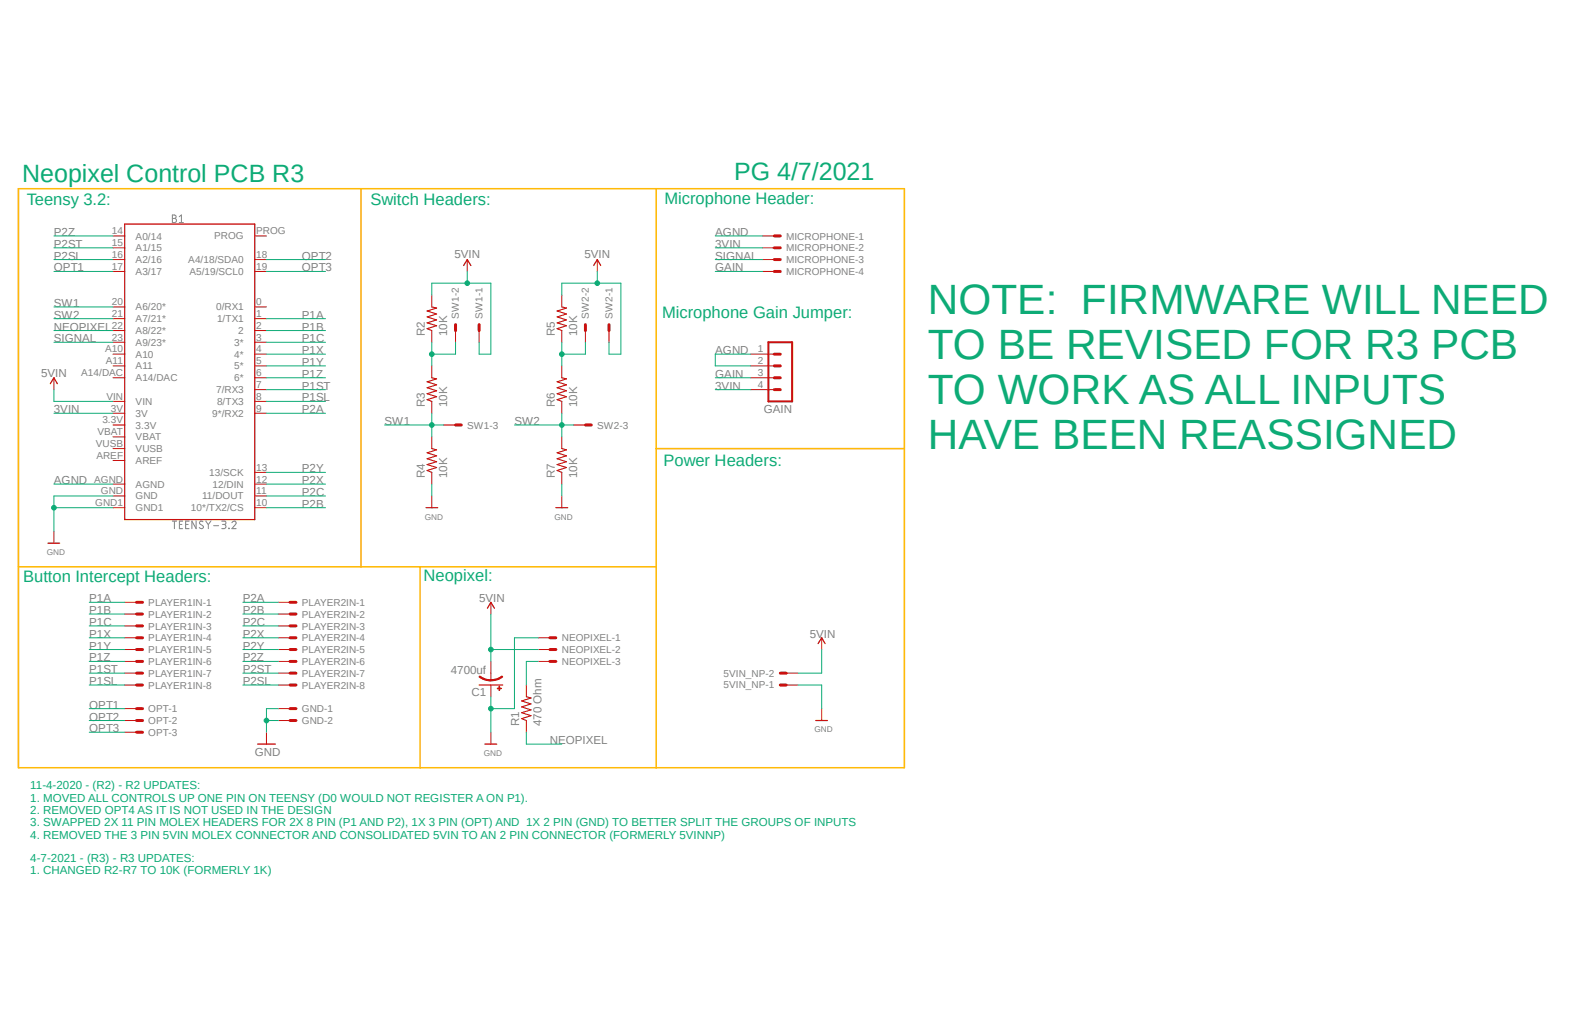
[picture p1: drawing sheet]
<svg xmlns="http://www.w3.org/2000/svg" width="432mm" height="279mm" viewBox="0 0 432 279" stroke-linecap="round" stroke-linejoin="round" font-family="sans-serif">
<path d="M4.3 41.9l423.2 195.5M427.5 41.9l-423.2 195.5" fill="none" stroke="#fff" stroke-width=".27"/>
<g fill="none" stroke="#808080" stroke-width=".27">
<path d="M46.7 58.2h.5a.47 .47 0 0 1 .5 .5 .47 .47 0 0 1-.5 .4 .57 .57 0 0 1 .6 .6 .57 .57 0 0 1-.6 .6h-.5zM46.7 59.1h.5M48.6 58.7l.5-.5v2.1M48.6 60.3h1.1M46.7 141.1h1.1M47.2 141.1v2M48.6 142h.7M49.5 141.1h-.9v2h.9M50.3 142h.7M51.2 141.1h-.9v2h.9M53.1 141.1v2l-1.1-2v2M55 141.3l-.3-.2a.46 .46 0 0 0-.6 .2 .46 .46 0 0 0 .2 .6l.6 .4a.54 .54 0 0 1-.1 .8 .54 .54 0 0 1-.8-.3"/>
<path d="M55.8 141.1l.6 .9M56.4 142v1.1M57.1 141.1l-.7 .9M57.9 142.3h1.3M60.1 141.1h.6a.45 .45 0 0 1 .5 .4 .45 .45 0 0 1-.5 .5h-.4M60.7 142a.57 .57 0 0 1 .5 .6 .57 .57 0 0 1-.5 .5h-.6M62 143l.1 .1zM62.8 141.5a.56 .56 0 0 1 .8-.4 .56 .56 0 0 1 .2 .9l-1 1.1h1.2"/>
</g>
<path d="M33.8 60.7h35.2v80h-35.2zM129.8 185.5h6.4" fill="none" stroke="#c90d0c" stroke-width=".34"/>
<g fill="none" stroke="#c90d0c" stroke-width=".27">
<path d="M30.6 63.9h3.2M30.6 67.1h3.2M30.6 70.3h3.2M30.6 73.5h3.2M69 63.9h3.2M69 70.3h3.2M69 73.5h3.2M30.6 83.1h3.2M30.6 86.3h3.2M30.6 89.5h3.2M30.6 92.7h3.2M30.6 95.9h3.2"/>
<path d="M30.6 99.1h3.2M69 83.1h3.2M69 86.3h3.2M69 89.5h3.2M69 92.7h3.2M69 95.9h3.2M69 99.1h3.2M30.6 118.3h3.2M30.6 115.1h3.2M30.6 111.9h3.2M30.6 108.7h3.2M30.6 102.3h3.2"/>
<path d="M69 111.9h3.2M69 108.7h3.2M69 102.3h3.2M69 105.5h3.2M30.6 137.5h3.2M30.6 134.3h3.2M30.6 131.1h3.2M30.6 124.7h3.2M30.6 121.5h3.2M69 137.5h3.2M69 134.3h3.2M69 131.1h3.2"/>
<path d="M69 127.9h3.2M133 182.2v2"/>
</g>
<path d="M130 183a4.7 4.7 0 0 0 3 1v.4h-.5a5 5 0 0 1-2.7-1.1z" fill-rule="evenodd" fill="#c90d0c"/>
<path d="M130 183a4.7 4.7 0 0 0 3 1v.4h-.5a5 5 0 0 1-2.7-1.1z" fill="none" stroke="#c90d0c" stroke-width=".27"/>
<path d="M133 184a4.7 4.7 0 0 0 3-1l.2 .3a4.6 4.6 0 0 1-3.2 1z" fill-rule="evenodd" fill="#c90d0c"/>
<path d="M133 184a4.7 4.7 0 0 0 3-1l.2 .3a4.6 4.6 0 0 1-3.2 1z" fill="none" stroke="#c90d0c" stroke-width=".27"/>
<path d="M134.7 186.3h1.1v.2h-1.1z" fill-rule="evenodd" fill="#c90d0c"/>
<path d="M134.7 186.3h1.1v.2h-1.1z" fill="none" stroke="#c90d0c" stroke-width=".27"/>
<path d="M135.2 185.8h.1v1.1h-.1z" fill-rule="evenodd" fill="#c90d0c"/>
<g fill="none" stroke="#c90d0c" stroke-width=".27">
<path d="M117 79.9v3.2M126.6 70.3v3.2M152.2 79.9v3.2M161.8 70.3v3.2M206.6 63.9h3.2M206.6 67.1h3.2M206.6 70.3h3.2M206.6 73.5h3.2M117 89.5v3.2M117 99.1v3.2M123.4 89.5v3.2M129.8 89.5v3.2"/>
<path d="M152.2 89.5v3.2M152.2 99.1v3.2M158.6 89.5v3.2M165 89.5v3.2M203.4 95.9h6.4M203.4 99.1h6.4M14.6 102.3v3.2M117 108.7v3.2M117 118.3v3.2M120.2 115.1h3.2M152.2 108.7v3.2M152.2 118.3v3.2"/>
<path d="M155.4 115.1h3.2M203.4 102.3h6.4M203.4 105.5h6.4M117 127.9v3.2M117 134.3v3.2M152.2 127.9v3.2M152.2 134.3v3.2M14.6 143.8v3.3M33.8 172.7h3.2M33.8 175.9h3.2M33.8 179.1h3.2M33.8 163.1h3.2"/>
<path d="M33.8 166.2h3.2M33.8 169.5h3.2M75.4 172.7h3.2M75.4 175.9h3.2M75.4 179.1h3.2M75.4 163.1h3.2M75.4 166.2h3.2M75.4 169.5h3.2M133 163.1v3.1M133 179.1v3.1M145.8 172.7h3.2M145.8 175.9h3.2"/>
<path d="M145.8 179.1h3.2M222.6 172.7v3.2M33.8 185.5h3.2M33.8 182.2h3.2M33.8 191.9h3.2M33.8 195.1h3.2M33.8 198.2h3.2M72.2 198.2v3.3M75.4 185.5h3.2M75.4 182.2h3.2M75.4 191.9h3.2M75.4 195.1h3.2"/>
<path d="M133 185.5v3.1M133 198.2v3.3M135.2 185.8h.1v1.1h-.1zM142.6 185.5v3.1M142.6 195.1v3.1M213 185.5h3.2M213 182.2h3.2M222.6 191.9v3.2"/>
</g>
<path d="M117 83.1l1.3 .3-2.6 .8 2.6 .8-2.6 .8 2.6 .8-2.6 .8 2.6 .8-2.6 .8 1.3 .5M152.2 83.1l1.3 .3-2.6 .8 2.6 .8-2.6 .8 2.6 .8-2.6 .8 2.6 .8-2.6 .8 1.3 .5M117 102.3l1.3 .3-2.6 .8 2.6 .8-2.6 .8 2.6 .8-2.6 .8 2.6 .8-2.6 .8 1.3 .5M152.2 102.3l1.3 .3-2.6 .8 2.6 .8-2.6 .8 2.6 .8-2.6 .8 2.6 .8-2.6 .8 1.3 .5M117 121.5l1.3 .3-2.6 .8 2.6 .8-2.6 .8 2.6 .8-2.6 .8 2.6 .8-2.6 .8 1.3 .5M152.2 121.5l1.3 .3-2.6 .8 2.6 .8-2.6 .8 2.6 .8-2.6 .8 2.6 .8-2.6 .8 1.3 .5M142.6 188.6l1.2 .4-2.5 .8 2.5 .8-2.5 .8 2.5 .8-2.5 .8 2.5 .8-2.5 .8 1.3 .5" fill="none" stroke="#c90d0c" stroke-width=".3"/>
<g fill="none" stroke="#c90d0c" stroke-width=".8">
<path d="M209.8 63.9h1.6M209.8 67.1h1.6M209.8 70.3h1.6M209.8 73.5h1.6M123.4 87.9v1.6M129.8 87.9v1.6M158.6 87.9v1.6M165 87.9v1.6M209.8 99.1h1.6M209.8 95.9h1.6M123.4 115.1h1.6M158.6 115.1h1.6"/>
<path d="M209.8 102.3h1.6M209.8 105.5h1.6M37 172.7h1.6M37 175.9h1.6M37 179.1h1.6M37 163.1h1.6M37 166.2h1.6M37 169.5h1.6M78.6 172.7h1.6M78.6 175.9h1.6M78.6 179.1h1.6M78.6 163.1h1.6"/>
<path d="M78.6 166.2h1.6M78.6 169.5h1.6M149 172.7h1.6M149 175.9h1.6M149 179.1h1.6M37 185.5h1.6M37 182.2h1.6M37 191.9h1.6M37 195.1h1.6M37 198.2h1.6M78.6 185.5h1.6M78.6 182.2h1.6"/>
<path d="M78.6 191.9h1.6M78.6 195.1h1.6M211.4 185.5h1.6M211.4 182.2h1.6"/>
</g>
<path d="M125.6 71.9l1-1.6 1 1.6M160.8 71.9l1-1.6 .9 1.6M13.6 103.9l1-1.6 .9 1.6M115.4 137.5h3.2M150.6 137.5h3.2M13 147.1h3.2M132 164.7l1-1.6 .9 1.6M221.6 174.2l1-1.5 .9 1.5M221 195.1h3.2M69.8 201.5h4.8M131.4 201.5h3.2" fill="none" stroke="#c90d0c" stroke-width=".34"/>
<path d="M208.2 92.7h6.4v16h-6.4z" fill="none" stroke="#c90d0c" stroke-width=".55"/>
<path d="M139.4 172.7v19.2h-6.4M133 188.6v9.6M216.2 185.5h6.4v6.4" fill="none" stroke="#0dab76" stroke-width=".27"/>
<circle cx="133" cy="191.9" r=".63" fill="#0dab76"/>
<g fill="none" stroke="#0dab76" stroke-width=".27">
<path d="M14.6 137.5h16M30.6 134.3h-16v9.5M139.4 172.7h6.4"/>
<circle cx="133" cy="191.9" r=".63"/>
</g>
<circle cx="14.6" cy="137.5" r=".63" fill="#0dab76"/>
<g fill="none" stroke="#0dab76" stroke-width=".27">
<path d="M117 131.1v3.2M152.2 131.1v3.2M72.2 195.1h3.2M75.4 191.9h-3.2v6.3"/>
<circle cx="14.6" cy="137.5" r=".63"/>
</g>
<circle cx="72.2" cy="195.1" r=".63" fill="#0dab76"/>
<g fill="none" stroke="#0dab76" stroke-width=".27">
<path d="M117 92.7v6.4M123.4 92.7v3.2h-6.4M145.8 179.1h-3.2v6.4"/>
<circle cx="72.2" cy="195.1" r=".63"/>
</g>
<circle cx="117" cy="95.9" r=".63" fill="#0dab76"/>
<g fill="none" stroke="#0dab76" stroke-width=".27">
<path d="M126.6 73.5v3.2M133 76.7h-16v3.2M14.6 105.5v3.2h16"/>
<circle cx="117" cy="95.9" r=".63"/>
</g>
<circle cx="126.6" cy="76.7" r=".63" fill="#0dab76"/>
<g fill="none" stroke="#0dab76" stroke-width=".27">
<path d="M133 76.7v19.2h-3.2v-3.2M161.8 73.5v3.2M168.2 76.7h-16v3.2"/>
<circle cx="126.6" cy="76.7" r=".63"/>
</g>
<circle cx="161.8" cy="76.7" r=".63" fill="#0dab76"/>
<g fill="none" stroke="#0dab76" stroke-width=".27">
<path d="M168.2 76.7v19.2h-3.2v-3.2M133 166.2v12.9M133 175.9h12.8M222.6 175.9v6.3h-6.4"/>
<circle cx="161.8" cy="76.7" r=".63"/>
</g>
<circle cx="133" cy="175.9" r=".63" fill="#0dab76"/>
<g fill="none" stroke="#0dab76" stroke-width=".27">
<path d="M14.6 73.5h16M14.6 70.3h16M14.6 63.9h16M14.6 67.1h16M72.2 73.5h16M72.2 70.3h16M14.6 89.5h16M72.2 89.5h16M72.2 86.3h16M72.2 92.7h16M72.2 95.9h16M72.2 99.1h16"/>
<path d="M72.2 105.5h16M72.2 108.7h16M72.2 102.3h16M72.2 111.9h16M117 111.9v6.4M117 115.1h3.2M72.2 127.9h16M72.2 137.5h16M72.2 134.3h16M72.2 131.1h16M24.2 175.9h9.6M24.2 179.1h9.6"/>
<path d="M24.2 163.1h9.6M24.2 166.2h9.6M24.2 169.5h9.6M24.2 172.7h9.6M65.8 175.9h9.6M65.8 179.1h9.6M65.8 163.1h9.6M65.8 166.2h9.6M65.8 169.5h9.6M65.8 172.7h9.6M24.2 191.9h9.6M24.2 195.1h9.6"/>
<path d="M24.2 198.2h9.6M24.2 182.2h9.6M24.2 185.5h9.6M65.8 182.2h9.6M65.8 185.5h9.6M142.6 198.2v3.3h9.6"/>
<circle cx="133" cy="175.9" r=".63"/>
</g>
<circle cx="117" cy="115.1" r=".63" fill="#0dab76"/>
<g fill="none" stroke="#0dab76" stroke-width=".27">
<path d="M14.6 83.1h16M152.2 92.7v6.4M158.6 92.7v3.2h-6.4M104.2 115.1h12.8"/>
<circle cx="117" cy="115.1" r=".63"/>
</g>
<circle cx="152.2" cy="95.9" r=".63" fill="#0dab76"/>
<g fill="none" stroke="#0dab76" stroke-width=".27">
<path d="M152.2 111.9v6.4M152.2 115.1h3.2"/>
<circle cx="152.2" cy="95.9" r=".63"/>
</g>
<circle cx="152.2" cy="115.1" r=".63" fill="#0dab76"/>
<g fill="none" stroke="#0dab76" stroke-width=".27">
<path d="M193.8 63.9h12.8M193.8 70.3h12.8M193.8 73.5h12.8M193.8 67.1h12.8M14.6 86.3h16M14.6 92.7h16M203.4 95.9h-9.6v3.2h9.6M14.6 111.9h16M139.4 115.1h12.8M193.8 102.3h9.6M193.8 105.5h9.6M14.6 131.1h16"/>
<circle cx="152.2" cy="115.1" r=".63"/>
</g>
<path d="M5 51.1h240v156.8h-240zM97.8 51.1v102.4M177.8 51.1v156.8M177.8 121.5h67.2M5 153.5h172.8M113.8 153.5v54.4" fill="none" stroke="#ffba08" stroke-width=".42"/>
<g font-size="11.5" fill="#0dab76">
<text x="251.4" y="84.9">NOTE: FIRMWARE WILL NEED</text>
<text x="251.4" y="97.1">TO BE REVISED FOR R3 PCB</text>
<text x="251.4" y="109.3">TO WORK AS ALL INPUTS</text>
<text x="251.4" y="121.5">HAVE BEEN REASSIGNED</text>
</g>
<g font-size="6.8" fill="#0dab76">
<text x="6" y="49.1">Neopixel Control PCB R3</text>
<text x="198.9" y="48.9">PG 4/7/2021</text>
</g>
<g font-size="4.5" fill="#0dab76">
<text x="7.2" y="55.6">Teensy 3.2:</text>
<text x="100.4" y="55.6">Switch Headers:</text>
<text x="180" y="55.2">Microphone Header:</text>
<text x="179.4" y="86">Microphone Gain Jumper:</text>
<text x="179.7" y="126.3">Power Headers:</text>
<text x="6.3" y="157.6">Button Intercept Headers:</text>
<text x="114.7" y="157.3">Neopixel:</text>
</g>
<g font-size="3.1" fill="#808080">
<text x="14.6" y="63.9">P2Z</text>
<text x="193.8" y="63.9">AGND</text>
<text x="14.6" y="67.1">P2ST</text>
<text x="14.6" y="70.3">P2SL</text>
<text x="81.8" y="70.3">OPT2</text>
<text x="123.1" y="70">5VIN</text>
<text x="158.3" y="70">5VIN</text>
<text x="193.8" y="70.3">SIGNAL</text>
<text x="193.8" y="67.1">3VIN</text>
<text x="14.6" y="73.5">OPT1</text>
<text x="81.8" y="73.5">OPT3</text>
<text x="193.8" y="73.5">GAIN</text>
<text x="14.6" y="83.1">SW1</text>
<text x="14.6" y="89.5">NEOPIXEL</text>
<text x="14.6" y="86.3">SW2</text>
<text x="81.8" y="86.3">P1A</text>
<text x="81.8" y="89.5">P1B</text>
<text x="14.6" y="92.7">SIGNAL</text>
<text x="81.8" y="92.7">P1C</text>
<text x="81.8" y="95.9">P1X</text>
<text x="115.1" y="91.1" transform="rotate(-90 115.1 91.1)">R2</text>
<text x="121.2" y="91.1" transform="rotate(-90 121.2 91.1)">10K</text>
<text x="150.3" y="91.1" transform="rotate(-90 150.3 91.1)">R5</text>
<text x="156.3" y="91.1" transform="rotate(-90 156.3 91.1)">10K</text>
<text x="193.8" y="95.9">AGND</text>
<text x="11.1" y="101.9">5VIN</text>
<text x="81.8" y="99.1">P1Y</text>
<text x="81.8" y="105.5">P1ST</text>
<text x="81.8" y="102.3">P1Z</text>
<text x="193.8" y="102.3">GAIN</text>
<text x="193.8" y="105.5">3VIN</text>
<text x="14.6" y="111.9">3VIN</text>
<text x="81.8" y="108.7">P1SL</text>
<text x="81.8" y="111.9">P2A</text>
<text x="115.1" y="110.3" transform="rotate(-90 115.1 110.3)">R3</text>
<text x="121.2" y="110.3" transform="rotate(-90 121.2 110.3)">10K</text>
<text x="150.3" y="110.3" transform="rotate(-90 150.3 110.3)">R6</text>
<text x="156.3" y="110.3" transform="rotate(-90 156.3 110.3)">10K</text>
<text x="206.9" y="111.9">GAIN</text>
<text x="104.2" y="115.1">SW1</text>
<text x="139.4" y="115.1">SW2</text>
<text x="14.6" y="131.1">AGND</text>
<text x="81.8" y="127.9">P2Y</text>
<text x="81.8" y="131.1">P2X</text>
<text x="115.1" y="129.5" transform="rotate(-90 115.1 129.5)">R4</text>
<text x="121.2" y="129.5" transform="rotate(-90 121.2 129.5)">10K</text>
<text x="150.3" y="129.5" transform="rotate(-90 150.3 129.5)">R7</text>
<text x="156.3" y="129.5" transform="rotate(-90 156.3 129.5)">10K</text>
<text x="81.8" y="137.5">P2B</text>
<text x="81.8" y="134.3">P2C</text>
<text x="24.2" y="163.1">P1A</text>
<text x="24.2" y="166.2">P1B</text>
<text x="65.8" y="163.1">P2A</text>
<text x="65.8" y="166.2">P2B</text>
<text x="129.8" y="163.1">5VIN</text>
<text x="24.2" y="169.5">P1C</text>
<text x="24.2" y="172.7">P1X</text>
<text x="65.8" y="169.5">P2C</text>
<text x="65.8" y="172.7">P2X</text>
<text x="219.4" y="172.7">5VIN</text>
<text x="24.2" y="175.9">P1Y</text>
<text x="24.2" y="179.1">P1Z</text>
<text x="65.8" y="175.9">P2Y</text>
<text x="65.8" y="179.1">P2Z</text>
<text x="24.2" y="182.2">P1ST</text>
<text x="24.2" y="185.5">P1SL</text>
<text x="65.8" y="182.2">P2ST</text>
<text x="65.8" y="185.5">P2SL</text>
<text x="122.1" y="182.4">4700uf</text>
<text x="24.2" y="191.9">OPT1</text>
<text x="127.7" y="188.5">C1</text>
<text x="24.2" y="195.1">OPT2</text>
<text x="140.7" y="196.6" transform="rotate(-90 140.7 196.6)">R1</text>
<text x="146.7" y="196.6" transform="rotate(-90 146.7 196.6)">470 Ohm</text>
<text x="24.2" y="198.2">OPT3</text>
<text x="149" y="201.5">NEOPIXEL</text>
<text x="69" y="204.6">GND</text>
</g>
<g font-size="3.1" fill="#0dab76">
<text x="8.2" y="213.7">11-4-2020 - (R2) - R2 UPDATES:</text>
<text x="8.2" y="217">1. MOVED ALL CONTROLS UP ONE PIN ON TEENSY (D0 WOULD NOT REGISTER A ON P1).</text>
<text x="8.2" y="220.3">2. REMOVED OPT4 AS IT IS NOT USED IN THE DESIGN</text>
<text x="8.2" y="223.7">3. SWAPPED 2X 11 PIN MOLEX HEADERS FOR 2X 8 PIN (P1 AND P2), 1X 3 PIN (OPT) AND 1X 2 PIN (GND) TO BETTER SPLIT THE GROUPS OF INPUTS</text>
<text x="8.2" y="227">4. REMOVED THE 3 PIN 5VIN MOLEX CONNECTOR AND CONSOLIDATED 5VIN TO AN 2 PIN CONNECTOR (FORMERLY 5VINNP)</text>
<text x="8.2" y="233.3">4-7-2021 - (R3) - R3 UPDATES:</text>
<text x="8.2" y="236.6">1. CHANGED R2-R7 TO 10K (FORMERLY 1K)</text>
</g>
<g font-size="2.7" fill="#808080">
<text x="30.3" y="63.5">14</text>
<text x="36.7" y="64.9">A0/14</text>
<text x="58" y="64.8">PROG</text>
<text x="69.4" y="63.5">PROG</text>
<text x="213" y="64.9">MICROPHONE-1</text>
<text x="30.3" y="66.6">15</text>
<text x="30.3" y="69.8">16</text>
<text x="36.7" y="68">A1/15</text>
<text x="36.7" y="71.2">A2/16</text>
<text x="51" y="71.2">A4/18/SDA0</text>
<text x="69.4" y="69.8">18</text>
<text x="213" y="68">MICROPHONE-2</text>
<text x="213" y="71.2">MICROPHONE-3</text>
<text x="30.3" y="73">17</text>
<text x="36.7" y="74.4">A3/17</text>
<text x="51.3" y="74.4">A5/19/SCL0</text>
<text x="69.4" y="73">19</text>
<text x="213" y="74.4">MICROPHONE-4</text>
<text x="30.3" y="82.6">20</text>
<text x="69.4" y="82.6">0</text>
<text x="30.3" y="85.9">21</text>
<text x="30.3" y="89">22</text>
<text x="36.7" y="84">A6/20*</text>
<text x="36.7" y="87.2">A7/21*</text>
<text x="58.5" y="84">0/RX1</text>
<text x="58.8" y="87.2">1/TX1</text>
<text x="69.4" y="89">2</text>
<text x="69.4" y="85.9">1</text>
<text x="124.3" y="86.3" transform="rotate(-90 124.3 86.3)">SW1-2</text>
<text x="130.7" y="86.3" transform="rotate(-90 130.7 86.3)">SW1-1</text>
<text x="159.6" y="86.3" transform="rotate(-90 159.6 86.3)">SW2-2</text>
<text x="165.9" y="86.3" transform="rotate(-90 165.9 86.3)">SW2-1</text>
<text x="28.5" y="95.4">A10</text>
<text x="30.3" y="92.2">23</text>
<text x="36.7" y="90.4">A8/22*</text>
<text x="36.7" y="93.6">A9/23*</text>
<text x="63.5" y="93.6">3*</text>
<text x="64.5" y="90.4">2</text>
<text x="69.4" y="95.4">4</text>
<text x="69.4" y="92.2">3</text>
<text x="205.3" y="95.4">1</text>
<text x="22" y="101.8">A14/DAC</text>
<text x="28.7" y="98.6">A11</text>
<text x="36.7" y="96.8">A10</text>
<text x="36.7" y="100">A11</text>
<text x="63.5" y="100">5*</text>
<text x="63.5" y="96.8">4*</text>
<text x="69.4" y="101.8">6</text>
<text x="69.4" y="98.6">5</text>
<text x="205.3" y="98.6">2</text>
<text x="205.3" y="101.8">3</text>
<text x="36.7" y="103.3">A14/DAC</text>
<text x="58.5" y="106.4">7/RX3</text>
<text x="63.5" y="103.2">6*</text>
<text x="69.4" y="105">7</text>
<text x="205.3" y="105">4</text>
<text x="28.8" y="108.2">VIN</text>
<text x="30" y="111.4">3V</text>
<text x="36.7" y="112.8">3V</text>
<text x="36.7" y="109.6">VIN</text>
<text x="57.5" y="112.8">9*/RX2</text>
<text x="58.8" y="109.6">8/TX3</text>
<text x="69.4" y="108.2">8</text>
<text x="69.4" y="111.4">9</text>
<text x="26.4" y="117.8">VBAT</text>
<text x="27.7" y="114.6">3.3V</text>
<text x="36.7" y="119.3">VBAT</text>
<text x="36.7" y="116">3.3V</text>
<text x="126.6" y="116">SW1-3</text>
<text x="161.8" y="116">SW2-3</text>
<text x="26" y="121">VUSB</text>
<text x="26.1" y="124.2">AREF</text>
<text x="36.7" y="125.6">AREF</text>
<text x="36.7" y="122.4">VUSB</text>
<text x="25.5" y="130.6">AGND</text>
<text x="56.6" y="128.8">13/SCK</text>
<text x="57.6" y="132">12/DIN</text>
<text x="69.4" y="130.6">12</text>
<text x="69.4" y="127.4">13</text>
<text x="25.8" y="137">GND1</text>
<text x="27.3" y="133.8">GND</text>
<text x="36.7" y="135.2">GND</text>
<text x="36.7" y="132">AGND</text>
<text x="54.7" y="135.2">11/DOUT</text>
<text x="69.4" y="137">10</text>
<text x="69.4" y="133.8">11</text>
<text x="36.7" y="138.4">GND1</text>
<text x="51.7" y="138.4">10*/TX2/CS</text>
<text x="40.2" y="164">PLAYER1IN-1</text>
<text x="40.2" y="167.2">PLAYER1IN-2</text>
<text x="81.8" y="164">PLAYER2IN-1</text>
<text x="81.8" y="167.2">PLAYER2IN-2</text>
<text x="40.2" y="170.4">PLAYER1IN-3</text>
<text x="40.2" y="173.6">PLAYER1IN-4</text>
<text x="81.8" y="170.4">PLAYER2IN-3</text>
<text x="81.8" y="173.6">PLAYER2IN-4</text>
<text x="152.2" y="173.6">NEOPIXEL-1</text>
<text x="40.2" y="176.8">PLAYER1IN-5</text>
<text x="81.8" y="176.8">PLAYER2IN-5</text>
<text x="152.2" y="176.8">NEOPIXEL-2</text>
<text x="40.2" y="180">PLAYER1IN-6</text>
<text x="40.2" y="183.2">PLAYER1IN-7</text>
<text x="81.8" y="180">PLAYER2IN-6</text>
<text x="81.8" y="183.2">PLAYER2IN-7</text>
<text x="152.2" y="180">NEOPIXEL-3</text>
<text x="196" y="183.2">5VIN_NP-2</text>
<text x="40.2" y="186.4">PLAYER1IN-8</text>
<text x="81.8" y="186.4">PLAYER2IN-8</text>
<text x="196" y="186.4">5VIN_NP-1</text>
<text x="40.2" y="192.8">OPT-1</text>
<text x="40.2" y="196">OPT-2</text>
<text x="81.8" y="192.8">GND-1</text>
<text x="81.8" y="196">GND-2</text>
<text x="40.2" y="199.2">OPT-3</text>
</g>
<g font-size="2.2" fill="#808080">
<text x="115.1" y="140.7">GND</text>
<text x="150.2" y="140.7">GND</text>
<text x="12.7" y="150.3">GND</text>
<text x="220.6" y="198.2">GND</text>
<text x="131.1" y="204.6">GND</text>
</g>
</svg>
